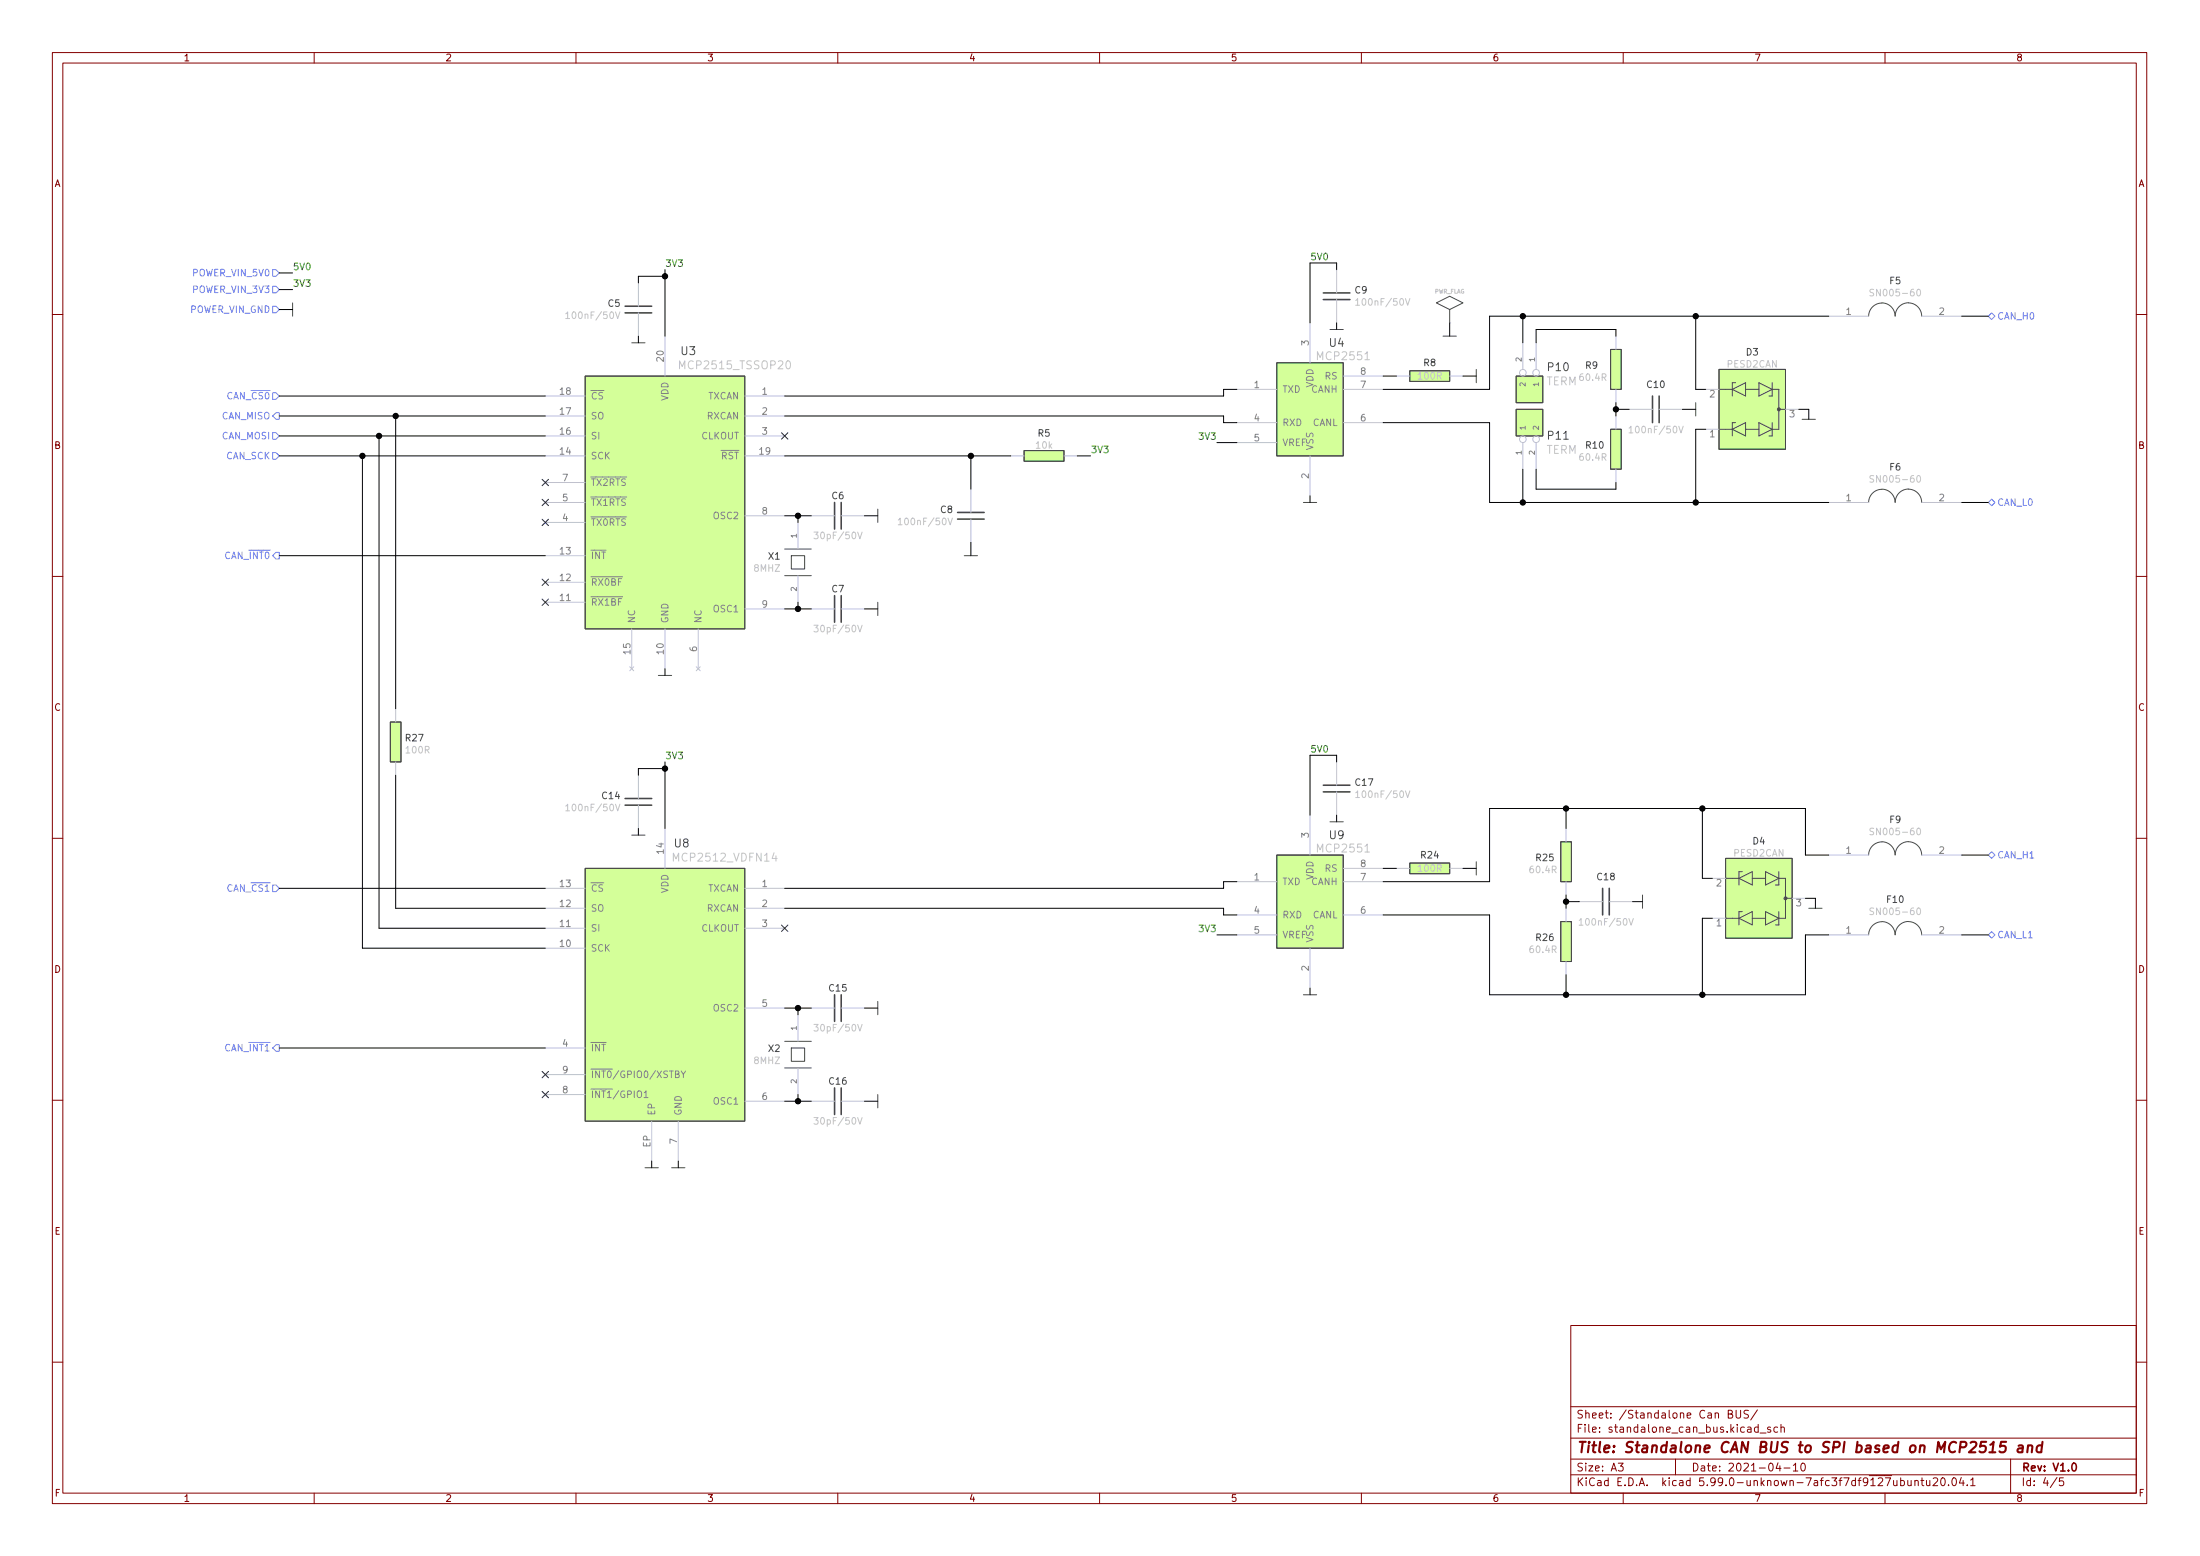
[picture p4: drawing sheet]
<svg xmlns="http://www.w3.org/2000/svg" width="420mm" height="297mm" viewBox="0 0 420 297" stroke-linecap="round" stroke-linejoin="round" font-family="sans-serif">
<g fill="none" stroke="#840000" stroke-width=".19">
<path d="M10 10h400v277h-400zM12 12h396v273h-396zM60 10v2M110 10v2M160 10v2M210 10v2M260 10v2M310 10v2M360 10v2M10 60h2M408 60h2M10 110h2"/>
<path d="M408 110h2M10 160h2M408 160h2M10 210h2M408 210h2M300 253h108v32h-108zM10 260h2M300 278.5h108M300 274.5h108M300 268.5h108M309.1 279.3h.9l-.5 .6 .4 .1v.7l-.2 .1-.6-.1M320 278.5v3"/>
<path d="M330.1 269.9h.6l.2-.3-.2-.3-.6-.1v1.5h.5l.3-.3a.39 .39 0 0 0-.3-.5M331.6 269.2v1.2l.3 .3 .4-.1 .1-.2v-1.2M333.9 269.3l-.5-.1-.3 .3 .1 .4 .6 .2v.5l-.2 .1-.5-.1M335.6 269.1l-1.2 2M335.8 272.5l-.4-.1-.3 .3 .1 .6h.6M335.8 271.9v1.5M336.1 273.6h1.2M338.1 272.5l-.3-.1-.2 .2v.2l.5 .2v.3h-.5M339.5 272.5l-.4-.1-.3 .3 .1 .6h.6M339.6 279.2l-.4 1.1h.9M339.9 279.8v1M340.1 272.6l.2-.2 .4 .1 .1 .9"/>
<path d="M340.1 271.9v1.5M342.5 279.7l.4-.4v1.5M344.1 279.4l.2-.1a.8 .8 0 0 1 .5 .8 .8 .8 0 0 1-.5 .7 .99 .99 0 0 1-.2-1.4zM384 278.5v6.5M408 260h2M60 285v2M110 285v2M160 285v2M210 285v2M260 285v2M300 281.5h108M310 285v2"/>
<path d="M340.7 280.2h1.2M342.5 280.8h.9M360 285v2M364.4 282.6v.9l.4 .1 .2-.1M365 282.6v1M365.7 282.8l.2-.2 .4 .1 .1 .9M365.7 282.6v1M366.8 282.6h.6M367.1 282.1v1.3l.3 .2M367.9 282.6l.1 .9 .4 .1 .2-.1M368.6 282.6v1M369.2 282.3l.6-.2 .2 .2 .1 .2-1 1.1h1"/>
<path d="M370.9 282.2l.1-.1a.8 .8 0 0 1 .5 .8 .8 .8 0 0 1-.5 .7 1 1 0 0 1-.1-1.4zM372.1 283.5v.1M373 282.2l.1-.1a.8 .8 0 0 1 .6 .8 .8 .8 0 0 1-.6 .7 1 1 0 0 1-.1-1.4zM374.6 282l-.4 1.1h.9M374.9 282.6v1M375.7 283.5v.1M376.4 282.5l.4-.4v1.5M376.4 283.6h.8M392.9 282l-1.3 2M394.1 282.1h-.7l-.1 .7 .2-.1 .5 .1 .1 .2v.5l-.3 .1-.5-.1"/>
</g>
<path d="M395.9 279.4l.1-.1a.8 .8 0 0 1 .6 .8 .8 .8 0 0 1-.6 .7 1 1 0 0 1-.1-1.4z" fill="none" stroke="#840000" stroke-width=".3"/>
<path d="M379.3 275.2h-.9l-.2 1 .3-.2 .6 .1 .2 .3-.2 .7-.3 .1h-.5l-.3-.1M379.9 277.2h1.2M380.1 275.8l.6-.6-.2 2M383.1 275.2h-.9l-.2 1 .3-.2 .6 .1 .2 .3-.2 .7-.3 .1h-.5l-.2-.1M385.5 276h.8l-.1 1.2M386.3 276.4l-.7 .1a.4 .4 0 0 0-.3 .3 .4 .4 0 0 0 .2 .4l.7-.1M387.3 276.1a.49 .49 0 0 1 .9 .1l-.2 1M387.3 275.9l-.1 1.3M390 276a.66 .66 0 0 0-1 .3l-.1 .6 .2 .2h.7M390.1 275.2l-.3 2" fill="none" stroke="#840000" stroke-width=".4"/>
<g fill="none" stroke="#484848" stroke-width=".3">
<path d="M119.4 59.7h5.1M119.4 58.5h5.1M252.7 57.2h5.1M252.7 55.9h5.1M315.6 75.6v5.1M316.9 75.6v5.1M159.4 95.9v5.1M160.7 95.9v5.1M182.9 99.1h5.1M182.9 97.8h5.1M159.4 113.7v5.1M160.7 113.7v5.1"/>
<path d="M119.4 153.7h5.1M119.4 152.4h5.1M252.7 151.2h5.1M252.7 149.9h5.1M306.1 169.6v5.1M307.3 169.6v5.1M159.4 189.9v5.1M160.7 189.9v5.1M159.4 207.7v5.1M160.7 207.7v5.1"/>
</g>
<g fill="none" stroke="#babcdd" stroke-width=".19">
<path d="M121.9 54v4.5M121.9 59.7v4.5M255.3 51.5v4.4M255.3 57.2v4.4M104.1 75.6h7.7M104.1 79.4h7.7M127 64.2v7.6M142.2 75.6h7.7M142.2 79.4h7.7M236.2 74.3h7.6M250.2 61.6v7.7M256.5 74.3h7.7"/>
<path d="M256.5 71.8h7.7M266.7 71.8h2.5M276.9 61.6h.1M276.9 71.8h2.5M290.8 65.4v5.1M293.4 65.4v5.1M308.6 64.2v2.5M308.6 74.3v2.6M308.6 79.4v2.6M311.1 78.1h4.5M316.8 78.1h4.5M325.8 74.3h2.5"/>
<path d="M341 78.1h2.5M349.2 60.4h7.7M367 60.4h7.6M104.1 87h7.7M104.1 83.2h7.7M104.1 99.7h7.7M104.1 95.9h7.7M104.1 92.1h7.7M142.2 87h7.7M142.2 83.2h7.7M142.2 98.5h7.7M152.4 99.7v5.1"/>
<path d="M154.9 98.5h4.5M160.6 98.5h4.5M185.4 93.4v4.5M185.4 99.1v4.4M193 87h2.6M203.2 87h2.5M236.2 80.7h7.6M236.2 84.5h7.6M250.2 87v7.7M256.5 80.7h7.7M290.8 84.5v5.1M293.4 84.5v5.1"/>
<path d="M308.6 89.6v2.5M325.8 82h2.5M349.2 95.9h7.7M367 95.9h7.6M104.1 115h7.7M104.1 111.2h7.7M104.1 106.1h7.7M142.2 116.2h7.7M152.4 109.9v5.1M154.9 116.2h4.5M160.6 116.2h4.5M75.6 135.3v2.5"/>
<path d="M120.3 127.3l.7 .8M120.6 120.1v7.6M121 127.3l-.7 .8M127 120.1v7.6M133 127.3l.7 .8M133.3 120.1v7.6M133.7 127.3l-.7 .8M75.6 145.5v2.5M121.9 148v4.5M121.9 153.7v4.5M127 158.2v7.6M250.2 155.6v7.6"/>
<path d="M255.3 145.5v4.4M255.3 151.1v4.5M299.1 158.2v2.5M104.1 169.6h7.7M104.1 177.2h7.7M104.1 173.4h7.7M142.2 169.6h7.7M142.2 177.2h7.7M142.2 173.4h7.7M236.2 178.5h7.6M236.2 168.3h7.6M236.2 174.7h7.6"/>
<path d="M256.5 165.8h7.7M256.5 168.3h7.7M256.5 174.7h7.7M266.7 165.8h2.5M276.9 165.8h2.5M299.1 168.3v2.6M299.1 173.4v2.5M301.6 172.1h4.5M307.3 172.1h4.5M327 175.3h2.6M327 167.7h2.6M342.3 171.5h2.5"/>
<path d="M349.2 163.2h7.7M349.2 178.5h7.7M367 163.2h7.6M367 178.5h7.6M104.1 181h7.7M142.2 192.4h7.7M152.4 193.7v5.1M154.9 192.4h4.5M160.6 192.4h4.5M250.2 181v7.6M299.1 183.6v2.5M104.1 200.1h7.7"/>
<path d="M104.1 209h7.7M104.1 205.1h7.7M124.5 214v7.7M129.5 214v7.7M142.2 210.2h7.7M152.4 203.9v5.1M154.9 210.2h4.5M160.6 210.2h4.5"/>
<circle cx="290.8" cy="71.2" r=".63"/>
<circle cx="293.4" cy="71.2" r=".63"/>
<circle cx="290.8" cy="83.9" r=".63"/>
<circle cx="293.4" cy="83.9" r=".63"/>
</g>
<g fill="none" stroke="#c2c2c2" stroke-width=".19">
<path d="M108.1 59.9l.3-.4v1.3M117.5 59.5l.5 1.3 .4-1.3M258.9 57.4l.4-.4v1.3M258.9 58.3h.7M268.4 57l.4 1.3 .5-1.3M357.8 55.3l-.4-.1-.2 .1v.4l.5 .2 .1 .3-.2 .3-.5-.1M366.2 55.3l.2-.1a.68 .68 0 0 1 .4 .7 .68 .68 0 0 1-.4 .6 .85 .85 0 0 1-.2-1.2zM108.1 60.8h.7M171.6 99.3l.3-.4v1.3M181 98.9l.5 1.3 .4-1.3M311.1 81.7l.4-.3v1.2M311.1 82.6h.7"/>
<path d="M320.6 81.4l.4 1.2 .5-1.2M357.8 90.8h-.4l-.2 .1v.4l.5 .2 .1 .3-.2 .3-.5-.1M366.2 90.8h.2a.68 .68 0 0 1 .4 .6 .68 .68 0 0 1-.4 .7 .85 .85 0 0 1-.2-1.3zM155.5 119.4h.7l-.4 .4 .4 .2v.5l-.2 .1-.5-.1M155.5 101.6h.7l-.4 .5 .4 .1v.5l-.2 .1-.5-.1M163.8 119.4l.4 1.2 .4-1.2M163.8 101.6l.4 1.2 .4-1.2M171.6 100.2h.7M108.1 153.9l.3-.4v1.3M108.1 154.8h.7M117.5 153.5l.5 1.3 .4-1.3M258.9 151.3l.4-.3v1.2"/>
<path d="M258.9 152.2h.7M268.4 151l.4 1.2 .5-1.2M357.8 158.2l-.4-.1-.2 .1v.4l.5 .2 .1 .3-.2 .3-.5-.1M366.2 158.2l.2-.1a.68 .68 0 0 1 .4 .6 .68 .68 0 0 1-.4 .7 .85 .85 0 0 1-.2-1.2zM301.6 175.7l.4-.4v1.3M301.6 176.6h.7M311.1 175.3l.4 1.3 .4-1.3M357.8 173.4l-.4-.1-.2 .2v.3l.5 .3 .1 .3-.2 .2-.5-.1M366.2 173.4l.2-.1a.68 .68 0 0 1 .4 .7 .68 .68 0 0 1-.4 .6 .85 .85 0 0 1-.2-1.2zM155.5 195.6h.7l-.4 .4 .4 .2v.5l-.2 .1-.5-.1M163.8 195.6l.4 1.2 .4-1.2M155.5 213.3h.7l-.4 .5 .4 .1v.6l-.2 .1-.5-.1"/>
<path d="M163.8 213.3l.4 1.3 .4-1.3"/>
</g>
<g fill="none" stroke="#484848" stroke-width=".19">
<path d="M55.9 57.8v2.6M274.3 57.8l2.6-1.2 2.5 1.2-2.5 1.3zM276.9 59.1v2.5M359.4 57.8a2.54 2.54 0 0 1 2.5 2.6M359.4 57.8a2.54 2.54 0 0 0-2.5 2.6M111.8 71.8h30.4v48.3h-30.4zM120.6 65.4h2.6M243.8 69.3h12.7v17.7h-12.7zM254 62.9h2.5M269.2 70.8h7.7v2h-7.7zM275.6 64.2h2.5M281.9 70.5v2.6"/>
<path d="M289.6 71.8h5v5.1h-5zM289.6 78.1h5v5.1h-5zM307.6 66.7h2v7.6h-2zM323.8 76.9v2.5M328.3 70.5h12.7v15.3h-12.7zM328.3 74.3h2.5M330.8 74.3l2.6-1.2v2.5zM331.5 73.1h-.7v2.5M333.4 74.3h2.5M335.9 73.1l2.6 1.2-2.6 1.3zM338.5 74.3h1.2v7.7h-1.2M338.5 73.1v2.5h-.7"/>
<path d="M339.7 78.1h1.3M361.9 60.3a2.53 2.53 0 0 1 2.6-2.5 2.53 2.53 0 0 1 2.5 2.6M167.6 97.2v2.5M195.6 86h7.6v2h-7.6zM248.9 95.9h2.6M307.6 82h2v7.6h-2zM328.3 82h2.5M330.8 82l2.6-1.3v2.5zM331.5 80.7h-.7v2.5M333.4 82h2.5M335.9 80.7l2.6 1.3-2.6 1.2zM338.5 80.7v2.5h-.7"/>
<path d="M344.2 80h2.5M356.9 95.9a2.53 2.53 0 0 1 2.5-2.5 2.53 2.53 0 0 1 2.5 2.5M364.5 93.4a2.54 2.54 0 0 1 2.5 2.5M364.5 93.4a2.54 2.54 0 0 0-2.6 2.5M149.9 104.8h5M149.9 109.9h5M151.1 106.1h2.6v2.5h-2.6zM167.6 115v2.5M184.1 106.1h2.6M74.5 137.8h2.1v7.7h-2.1zM125.7 128.9h2.6M120.6 159.4h2.6"/>
<path d="M254 156.9h2.5M111.8 165.8h30.4v48.2h-30.4zM243.8 163.2h12.7v17.8h-12.7zM269.2 164.8h7.7v2h-7.7zM281.9 164.5v2.5M298.1 160.7h2v7.6h-2zM298.1 175.9h2v7.7h-2zM313.7 170.9v2.5M329.6 163.9h12.7v15.2h-12.7zM329.6 175.3h2.5M329.6 167.7h2.5M332.1 167.7l2.5-1.3v2.5z"/>
<path d="M332.1 175.3l2.5-1.3v2.6zM332.7 166.4h-.6v2.5M332.7 174h-.6v2.6M334.6 175.3h2.6M334.6 167.7h2.6M337.2 174l2.5 1.3-2.5 1.3zM337.2 166.4l2.5 1.3-2.5 1.2zM339.7 167.7h1.3v7.6h-1.3M339.7 174v2.6h-.6M339.7 166.4v2.5h-.6M341 171.5h1.3M345.4 173.4h2.6"/>
<path d="M356.9 163.2a2.53 2.53 0 0 1 2.5-2.5 2.53 2.53 0 0 1 2.5 2.5M356.9 178.5a2.53 2.53 0 0 1 2.5-2.6 2.53 2.53 0 0 1 2.5 2.6M364.5 160.7a2.54 2.54 0 0 1 2.5 2.5M364.5 160.7a2.54 2.54 0 0 0-2.6 2.5M364.5 175.9a2.54 2.54 0 0 1 2.5 2.6M364.5 175.9a2.54 2.54 0 0 0-2.6 2.5M149.9 198.8h5M167.6 191.2v2.5M248.9 189.9h2.6M149.9 203.9h5M151.1 200.1h2.6v2.5h-2.6zM167.6 209v2.5"/>
<path d="M123.2 222.9h2.5M128.3 222.9h2.5"/>
<circle cx="339.7" cy="78.1" r=".13"/>
<circle cx="339.7" cy="78.1" r=".28"/>
<circle cx="341" cy="171.5" r=".13"/>
<circle cx="341" cy="171.5" r=".28"/>
</g>
<g fill="#d4ff99" stroke="#d4ff99" stroke-width=".19">
<path d="M329.6 163.9h12.7v15.2h-12.7z"/>
<path d="M269.2 164.8h7.7v2h-7.7z"/>
<path d="M111.8 165.8h30.4v48.2h-30.4z"/>
<path d="M111.8 71.8h30.4v48.3h-30.4z"/>
<path d="M74.5 137.8h2.1v7.7h-2.1z"/>
<path d="M298.1 160.7h2v7.6h-2z"/>
<path d="M307.6 82h2v7.6h-2z"/>
<path d="M307.6 66.7h2v7.6h-2z"/>
<path d="M195.6 86h7.6v2h-7.6z"/>
<path d="M289.6 71.8h5v5.1h-5z"/>
<path d="M328.3 70.5h12.7v15.3h-12.7z"/>
<path d="M243.8 163.2h12.7v17.8h-12.7z"/>
<path d="M289.6 78.1h5v5.1h-5z"/>
<path d="M243.8 69.3h12.7v17.7h-12.7z"/>
<path d="M269.2 70.8h7.7v2h-7.7z"/>
<path d="M298.1 175.9h2v7.7h-2z"/>
</g>
<path d="M52.1 58.5h.6l.6 .6-.6 .6h-.6zM52.1 51.5h.6l.6 .6-.6 .6h-.6zM52.1 54.6h.6l.6 .7-.6 .6h-.6zM52.7 78.8h.6v1.2h-.6l-.6-.6zM379.7 60.4l.7-.7 .6 .7-.6 .6zM52.1 82.6h.6l.6 .6-.6 .7h-.6zM52.1 86.4h.6l.6 .6-.6 .7h-.6zM379.7 95.9l.7-.6 .6 .6-.6 .7zM379.7 163.2l.7-.6 .6 .6-.6 .7zM380.4 177.8l.6 .7-.6 .6-.7-.6z" fill="none" stroke="#6e82ff" stroke-width=".19"/>
<g fill="none" stroke="#000" stroke-width=".19">
<path d="M53.3 52.1h2.6M53.3 59.1h2.6M53.3 55.3h2.6M127 51.5v12.7M127 52.7h-5.1v1.3M255.3 51.5v-1.3h-5.1v11.4M53.3 75.6h50.8M53.3 79.4h50.8M75.6 79.4v55.9M121.9 64.2v1.2M149.9 79.4h83.8v1.3h2.5M236.2 74.3h-2.5v1.3h-83.8"/>
<path d="M255.3 61.6v1.3M264.2 71.8h2.5M276.9 61.6v2.6M279.4 71.8h2.5M290.8 60.4v5M308.6 64.2v-1.3h-15.2v2.5M308.6 78.1h2.5M308.6 76.9v2.5M321.3 78.1h2.5M323.8 60.4v13.9h2M343.5 78.1h1.9v1.9M349.2 60.4h-64.7v13.9h-20.3"/>
<path d="M374.6 60.4h5.1M53.3 83.2h50.8M53.3 87h50.8M69.2 87v94h34.9M72.4 83.2v94h31.7M149.9 87h43.1M149.9 98.5h5M152.4 98.5v1.2M165.1 98.5h2.5M185.4 87v6.4M205.7 87h2.6M232.4 84.5h3.8"/>
<path d="M250.2 94.7v1.2M264.2 80.7h20.3v15.2h64.7M290.8 89.6v6.3M293.4 89.6v3.8h15.2v-1.3M325.8 82h-2v13.9M374.6 95.9h5.1M53.3 106.1h50.8M149.9 116.2h5M152.4 115v1.2M165.1 116.2h2.5M185.4 103.5v2.6M127 127.7v1.2"/>
<path d="M75.6 148v25.4h28.5M121.9 158.2v1.2M127 145.5v12.7M127 146.7h-5.1v1.3M255.3 145.5v-1.3h-5.1v11.4M255.3 155.6v1.3M299.1 154.3v3.9M325.1 154.3v13.4h1.9M53.3 169.6h50.8M149.9 173.4h83.8v1.3h2.5M232.4 178.5h3.8M236.2 168.3h-2.5v1.3h-83.8"/>
<path d="M264.2 174.7h20.3v15.2h60.3v-11.4h4.4M264.2 165.8h2.5M279.4 165.8h2.5M299.1 170.9v2.5M299.1 172.1h2.5M311.8 172.1h1.9M327 175.3h-1.9v14.6M344.8 171.5h1.9v1.9M349.2 163.2h-4.4v-8.9h-60.3v14h-20.3M374.6 178.5h5.1M374.6 163.2h5.1M149.9 192.4h5"/>
<path d="M152.4 192.4v1.3M165.1 192.4h2.5M250.2 188.6v1.3M299.1 186.1v3.8M53.3 200.1h50.8M149.9 210.2h5M152.4 209v1.2M165.1 210.2h2.5M124.5 221.7v1.2M129.5 221.7v1.2"/>
</g>
<g fill="none" stroke="#000084" stroke-width=".19">
<path d="M103.5 95.3l1.2 1.2M103.5 91.5l1.2 1.2M103.5 99.1l1.2 1.2M104.7 95.3l-1.2 1.2M104.7 91.5l-1.2 1.2M104.7 99.1l-1.2 1.2M149.3 82.6l1.2 1.2M150.5 82.6l-1.2 1.2M103.5 114.4l1.2 1.2M103.5 110.6l1.2 1.2M104.7 114.4l-1.2 1.2M104.7 110.6l-1.2 1.2"/>
<path d="M149.3 176.6l1.2 1.2M150.5 176.6l-1.2 1.2M103.5 208.3l1.2 1.3M103.5 204.5l1.2 1.3M104.7 208.3l-1.2 1.3M104.7 204.5l-1.2 1.3"/>
</g>
<g fill="#000" stroke="#000" stroke-width=".19">
<circle cx="127" cy="52.7" r=".51"/>
<circle cx="75.6" cy="79.4" r=".51"/>
<circle cx="290.8" cy="60.4" r=".51"/>
<circle cx="308.6" cy="78.1" r=".51"/>
<circle cx="323.8" cy="60.4" r=".51"/>
<circle cx="69.2" cy="87" r=".51"/>
<circle cx="72.4" cy="83.2" r=".51"/>
<circle cx="152.4" cy="98.5" r=".51"/>
<circle cx="185.4" cy="87" r=".51"/>
<circle cx="290.8" cy="95.9" r=".51"/>
<circle cx="323.8" cy="95.9" r=".51"/>
<circle cx="152.4" cy="116.2" r=".51"/>
<circle cx="127" cy="146.7" r=".51"/>
<circle cx="299.1" cy="154.3" r=".51"/>
<circle cx="325.1" cy="154.3" r=".51"/>
<circle cx="299.1" cy="172.1" r=".51"/>
<circle cx="152.4" cy="192.4" r=".51"/>
<circle cx="299.1" cy="189.9" r=".51"/>
<circle cx="325.1" cy="189.9" r=".51"/>
<circle cx="152.4" cy="210.2" r=".51"/>
</g>
<text font-size="2.8" fill="#840000" x="301" y="277.3">Title: Standalone CAN BUS to SPI based on MCP2515 and</text>
<g font-size="2.1" fill="#454750">
<text x="130.1" y="67.8">U3</text>
<text x="253.9" y="66.2">U4</text>
<text x="295.7" y="70.8">P10</text>
<text x="295.7" y="83.9">P11</text>
<text x="128.8" y="161.8">U8</text>
<text x="253.9" y="160.2">U9</text>
</g>
<g font-size="2.1" fill="#c2c2c2">
<text x="130.2" y="70.5">MCP2515_TSSOP20</text>
<text x="251.8" y="68.7">MCP2551</text>
<text x="295.3" y="73.5">TERM</text>
<text x="295.3" y="86.6">TERM</text>
<text x="129.1" y="164.5">MCP2512_VDFN14</text>
<text x="251.8" y="162.7">MCP2551</text>
</g>
<g font-size="2.1" fill="#840000">
<text x="301" y="273.5">File: standalone_can_bus.kicad_sch</text>
<text x="301" y="270.8">Sheet: /Standalone Can BUS/</text>
<text x="301" y="280.9">Size: A3</text>
<text x="323" y="280.9">Date: 2021-04-10</text>
<text x="386" y="280.9">Rev: V1.0</text>
<text x="301" y="283.7">KiCad E.D.A. kicad 5.99.0-unknown-7afc3f7df9~127~ubuntu20.04.1</text>
<text x="386" y="283.7">Id: 4/5</text>
</g>
<g font-size="1.8" fill="#840000">
<text x="35" y="11.7">1</text>
<text x="85" y="11.7">2</text>
<text x="135" y="11.7">3</text>
<text x="185" y="11.7">4</text>
<text x="235" y="11.7">5</text>
<text x="285" y="11.7">6</text>
<text x="335" y="11.7">7</text>
<text x="385" y="11.7">8</text>
<text x="10.3" y="35.7">A</text>
<text x="408.3" y="35.7">A</text>
<text x="10.3" y="85.7">B</text>
<text x="408.3" y="85.7">B</text>
<text x="10.3" y="135.7">C</text>
<text x="408.3" y="135.7">C</text>
<text x="10.3" y="185.7">D</text>
<text x="408.3" y="185.7">D</text>
<text x="10.4" y="235.7">E</text>
<text x="408.4" y="235.7">E</text>
<text x="10.4" y="285.7">F</text>
<text x="35" y="286.7">1</text>
<text x="85" y="286.7">2</text>
<text x="135" y="286.7">3</text>
<text x="185" y="286.7">4</text>
<text x="235" y="286.7">5</text>
<text x="285" y="286.7">6</text>
<text x="335" y="286.7">7</text>
<text x="385" y="286.7">8</text>
<text x="408.4" y="285.7">F</text>
</g>
<g font-size="1.8" fill="#6e82ff">
<text x="36.9" y="52.7">POWER_VIN_5V0</text>
<text x="36.2" y="59.7">POWER_VIN_GND</text>
<text x="36.9" y="55.9">POWER_VIN_3V3</text>
<text x="381.4" y="61">CAN_H0</text>
<text x="43.4" y="76.2">CAN_~CS0~</text>
<text x="42.4" y="83.9">CAN_MOSI</text>
<text x="42.4" y="80">CAN_MISO</text>
<text x="43.1" y="87.7">CAN_SCK</text>
<text x="381.4" y="96.6">CAN_L0</text>
<text x="43" y="106.7">CAN_~INT0~</text>
<text x="381.4" y="163.9">CAN_H1</text>
<text x="43.4" y="170.2">CAN_~CS1~</text>
<text x="381.4" y="179.1">CAN_L1</text>
<text x="43" y="200.7">CAN_~INT1~</text>
</g>
<g font-size="1.8" fill="#00c200">
<text x="55.9" y="51.6">5V0</text>
<text x="127" y="50.9">3V3</text>
<text x="250.2" y="49.7">5V0</text>
<text x="55.9" y="54.7">3V3</text>
<text x="229.3" y="84">3V3</text>
<text x="208.3" y="86.5">3V3</text>
<text x="250.2" y="143.6">5V0</text>
<text x="127" y="144.9">3V3</text>
<text x="229.3" y="177.9">3V3</text>
</g>
<g font-size="1.8" fill="#454750">
<text x="116.1" y="58.6">C5</text>
<text x="258.8" y="56">C9</text>
<text x="360.9" y="54.2">F5</text>
<text x="271.9" y="69.9">R8</text>
<text x="302.8" y="70.4">R9</text>
<text x="333.5" y="67.9">D3</text>
<text x="314.6" y="74">C10</text>
<text x="198.3" y="83.3">R5</text>
<text x="302.9" y="85.6">R10</text>
<text x="360.9" y="89.8">F6</text>
<text x="158.9" y="95.3">C6</text>
<text x="179.6" y="97.9">C8</text>
<text x="146.8" y="106.8">X1</text>
<text x="158.9" y="113.1">C7</text>
<text x="77.5" y="141.5">R27</text>
<text x="258.9" y="150">C17</text>
<text x="115" y="152.5">C14</text>
<text x="334.8" y="161.2">D4</text>
<text x="360.9" y="157.1">F9</text>
<text x="271.4" y="163.9">R24</text>
<text x="293.4" y="164.4">R25</text>
<text x="305.1" y="168">C18</text>
<text x="360.4" y="172.4">F10</text>
<text x="293.4" y="179.6">R26</text>
<text x="158.4" y="189.3">C15</text>
<text x="146.8" y="200.8">X2</text>
<text x="158.4" y="207">C16</text>
</g>
<g font-size="1.8" fill="#c2c2c2">
<text x="259.7" y="58.3">100nF/50V</text>
<text x="358" y="56.6">SN005-60</text>
<text x="108.8" y="60.9">100nF/50V</text>
<text x="329.8" y="70.1">PESD2CAN</text>
<text x="270.9" y="72.4">100R</text>
<text x="301.8" y="72.7">60.4R</text>
<text x="311.9" y="82.7">100nF/50V</text>
<text x="197.9" y="85.6">10k</text>
<text x="301.8" y="87.9">60.4R</text>
<text x="358" y="92.1">SN005-60</text>
<text x="172.3" y="100.2">100nF/50V</text>
<text x="156.1" y="102.9">30pF/50V</text>
<text x="144.1" y="109.1">8MHZ</text>
<text x="156.1" y="120.7">30pF/50V</text>
<text x="77.6" y="143.8">100R</text>
<text x="108.8" y="154.8">100nF/50V</text>
<text x="259.7" y="152.3">100nF/50V</text>
<text x="358" y="159.4">SN005-60</text>
<text x="270.9" y="166.4">100R</text>
<text x="292.3" y="166.7">60.4R</text>
<text x="331.1" y="163.5">PESD2CAN</text>
<text x="302.3" y="176.7">100nF/50V</text>
<text x="358" y="174.7">SN005-60</text>
<text x="292.3" y="181.9">60.4R</text>
<text x="156.1" y="196.9">30pF/50V</text>
<text x="144.1" y="203.1">8MHZ</text>
<text x="156.1" y="214.7">30pF/50V</text>
</g>
<g font-size="1.8" fill="#848484">
<text x="249.9" y="65.9" transform="rotate(-90 249.9 65.9)">3</text>
<text x="352.6" y="60.1">1</text>
<text x="370.3" y="60.1">2</text>
<text x="126.7" y="69" transform="rotate(-90 126.7 69)">20</text>
<text x="259.9" y="71.5">8</text>
<text x="107" y="75.3">18</text>
<text x="112.8" y="76.2">~CS</text>
<text x="127.6" y="76.5" transform="rotate(-90 127.6 76.5)">VDD</text>
<text x="135.1" y="76.2">TXCAN</text>
<text x="145.6" y="75.3">1</text>
<text x="239.5" y="74.1">1</text>
<text x="244.9" y="75">TXD</text>
<text x="250.4" y="75">CANH</text>
<text x="250.8" y="74" transform="rotate(-90 250.8 74)">VDD</text>
<text x="253.1" y="72.4">RS</text>
<text x="259.9" y="74.1">7</text>
<text x="326.5" y="75.9">2</text>
<text x="107" y="83">16</text>
<text x="107" y="79.2">17</text>
<text x="112.8" y="83.9">SI</text>
<text x="112.8" y="80">SO</text>
<text x="133.9" y="83.9">CLKOUT</text>
<text x="134.9" y="80">RXCAN</text>
<text x="145.6" y="79.2">2</text>
<text x="145.6" y="83">3</text>
<text x="239.5" y="80.4">4</text>
<text x="244.9" y="81.3">RXD</text>
<text x="250.6" y="81.3">CANL</text>
<text x="259.9" y="80.4">6</text>
<text x="326.5" y="83.5">1</text>
<text x="341.8" y="79.7">3</text>
<text x="107" y="86.8">14</text>
<text x="112.8" y="87.7">SCK</text>
<text x="137.7" y="87.7">~RST</text>
<text x="145.1" y="86.8">19</text>
<text x="239.5" y="84.2">5</text>
<text x="244.9" y="85.1">VREF</text>
<text x="250.8" y="86" transform="rotate(-90 250.8 86)">VSS</text>
<text x="107.5" y="95.7">5</text>
<text x="107.5" y="91.9">7</text>
<text x="112.8" y="92.7">~TX2RTS</text>
<text x="249.9" y="91.3" transform="rotate(-90 249.9 91.3)">2</text>
<text x="352.6" y="95.7">1</text>
<text x="370.3" y="95.7">2</text>
<text x="107.5" y="99.5">4</text>
<text x="112.8" y="100.4">~TX0RTS</text>
<text x="112.8" y="96.6">~TX1RTS</text>
<text x="136.4" y="99.1">OSC2</text>
<text x="145.6" y="98.2">8</text>
<text x="107" y="105.8">13</text>
<text x="112.8" y="106.7">~INT</text>
<text x="107" y="110.9">12</text>
<text x="112.8" y="111.8">~RX0BF</text>
<text x="107" y="114.7">11</text>
<text x="112.8" y="115.6">~RX1BF</text>
<text x="121.3" y="119" transform="rotate(-90 121.3 119)">NC</text>
<text x="127.6" y="119" transform="rotate(-90 127.6 119)">GND</text>
<text x="134" y="119" transform="rotate(-90 134 119)">NC</text>
<text x="136.4" y="116.9">OSC1</text>
<text x="145.6" y="116">9</text>
<text x="120.4" y="124.8" transform="rotate(-90 120.4 124.8)">15</text>
<text x="126.7" y="124.8" transform="rotate(-90 126.7 124.8)">10</text>
<text x="133.1" y="124.4" transform="rotate(-90 133.1 124.4)">6</text>
<text x="249.9" y="159.9" transform="rotate(-90 249.9 159.9)">3</text>
<text x="126.7" y="162.9" transform="rotate(-90 126.7 162.9)">14</text>
<text x="250.8" y="168" transform="rotate(-90 250.8 168)">VDD</text>
<text x="253.1" y="166.4">RS</text>
<text x="259.9" y="165.5">8</text>
<text x="352.6" y="163">1</text>
<text x="370.3" y="163">2</text>
<text x="107" y="173.1">12</text>
<text x="107" y="169.3">13</text>
<text x="112.8" y="170.2">~CS</text>
<text x="127.6" y="170.5" transform="rotate(-90 127.6 170.5)">VDD</text>
<text x="135.1" y="170.2">TXCAN</text>
<text x="145.6" y="169.3">1</text>
<text x="145.6" y="173.1">2</text>
<text x="239.5" y="168.1">1</text>
<text x="244.9" y="168.9">TXD</text>
<text x="250.4" y="168.9">CANH</text>
<text x="259.9" y="168.1">7</text>
<text x="327.8" y="169.2">2</text>
<text x="343" y="173">3</text>
<text x="107" y="176.9">11</text>
<text x="112.8" y="177.8">SI</text>
<text x="112.8" y="174">SO</text>
<text x="133.9" y="177.8">CLKOUT</text>
<text x="134.9" y="174">RXCAN</text>
<text x="145.6" y="176.9">3</text>
<text x="239.5" y="174.4">4</text>
<text x="239.5" y="178.2">5</text>
<text x="244.9" y="175.3">RXD</text>
<text x="244.9" y="179.1">VREF</text>
<text x="250.6" y="175.3">CANL</text>
<text x="250.8" y="180" transform="rotate(-90 250.8 180)">VSS</text>
<text x="259.9" y="174.4">6</text>
<text x="327.8" y="176.8">1</text>
<text x="352.6" y="178.2">1</text>
<text x="370.3" y="178.2">2</text>
<text x="107" y="180.8">10</text>
<text x="112.8" y="181.6">SCK</text>
<text x="249.9" y="185.3" transform="rotate(-90 249.9 185.3)">2</text>
<text x="136.4" y="193.1">OSC2</text>
<text x="145.6" y="192.2">5</text>
<text x="107.5" y="199.8">4</text>
<text x="112.8" y="200.7">~INT</text>
<text x="107.5" y="208.7">8</text>
<text x="107.5" y="204.9">9</text>
<text x="112.8" y="209.6">~INT1~/GPIO1</text>
<text x="112.8" y="205.8">~INT0~/GPIO0/XSTBY</text>
<text x="145.6" y="210">6</text>
<text x="125.1" y="213" transform="rotate(-90 125.1 213)">EP</text>
<text x="130.2" y="213" transform="rotate(-90 130.2 213)">GND</text>
<text x="136.4" y="210.9">OSC1</text>
<text x="124.2" y="219" transform="rotate(-90 124.2 219)">EP</text>
<text x="129.3" y="218.3" transform="rotate(-90 129.3 218.3)">7</text>
</g>
<g font-size="1.4" fill="#848484">
<text x="290.6" y="69" transform="rotate(-90 290.6 69)">2</text>
<text x="293.1" y="69" transform="rotate(-90 293.1 69)">1</text>
<text x="291.3" y="73.6" transform="rotate(-90 291.3 73.6)">2</text>
<text x="293.9" y="73.6" transform="rotate(-90 293.9 73.6)">1</text>
<text x="291.3" y="82.2" transform="rotate(-90 291.3 82.2)">1</text>
<text x="293.9" y="82.2" transform="rotate(-90 293.9 82.2)">2</text>
<text x="290.6" y="86.8" transform="rotate(-90 290.6 86.8)">1</text>
<text x="293.1" y="86.8" transform="rotate(-90 293.1 86.8)">2</text>
<text x="152.1" y="102.7" transform="rotate(-90 152.1 102.7)">1</text>
<text x="152.1" y="112.8" transform="rotate(-90 152.1 112.8)">2</text>
<text x="152.1" y="196.6" transform="rotate(-90 152.1 196.6)">1</text>
<text x="152.1" y="206.8" transform="rotate(-90 152.1 206.8)">2</text>
</g>
<text font-size="1.1" fill="#c2c2c2" x="273.9" y="56">PWR_FLAG</text>
</svg>
